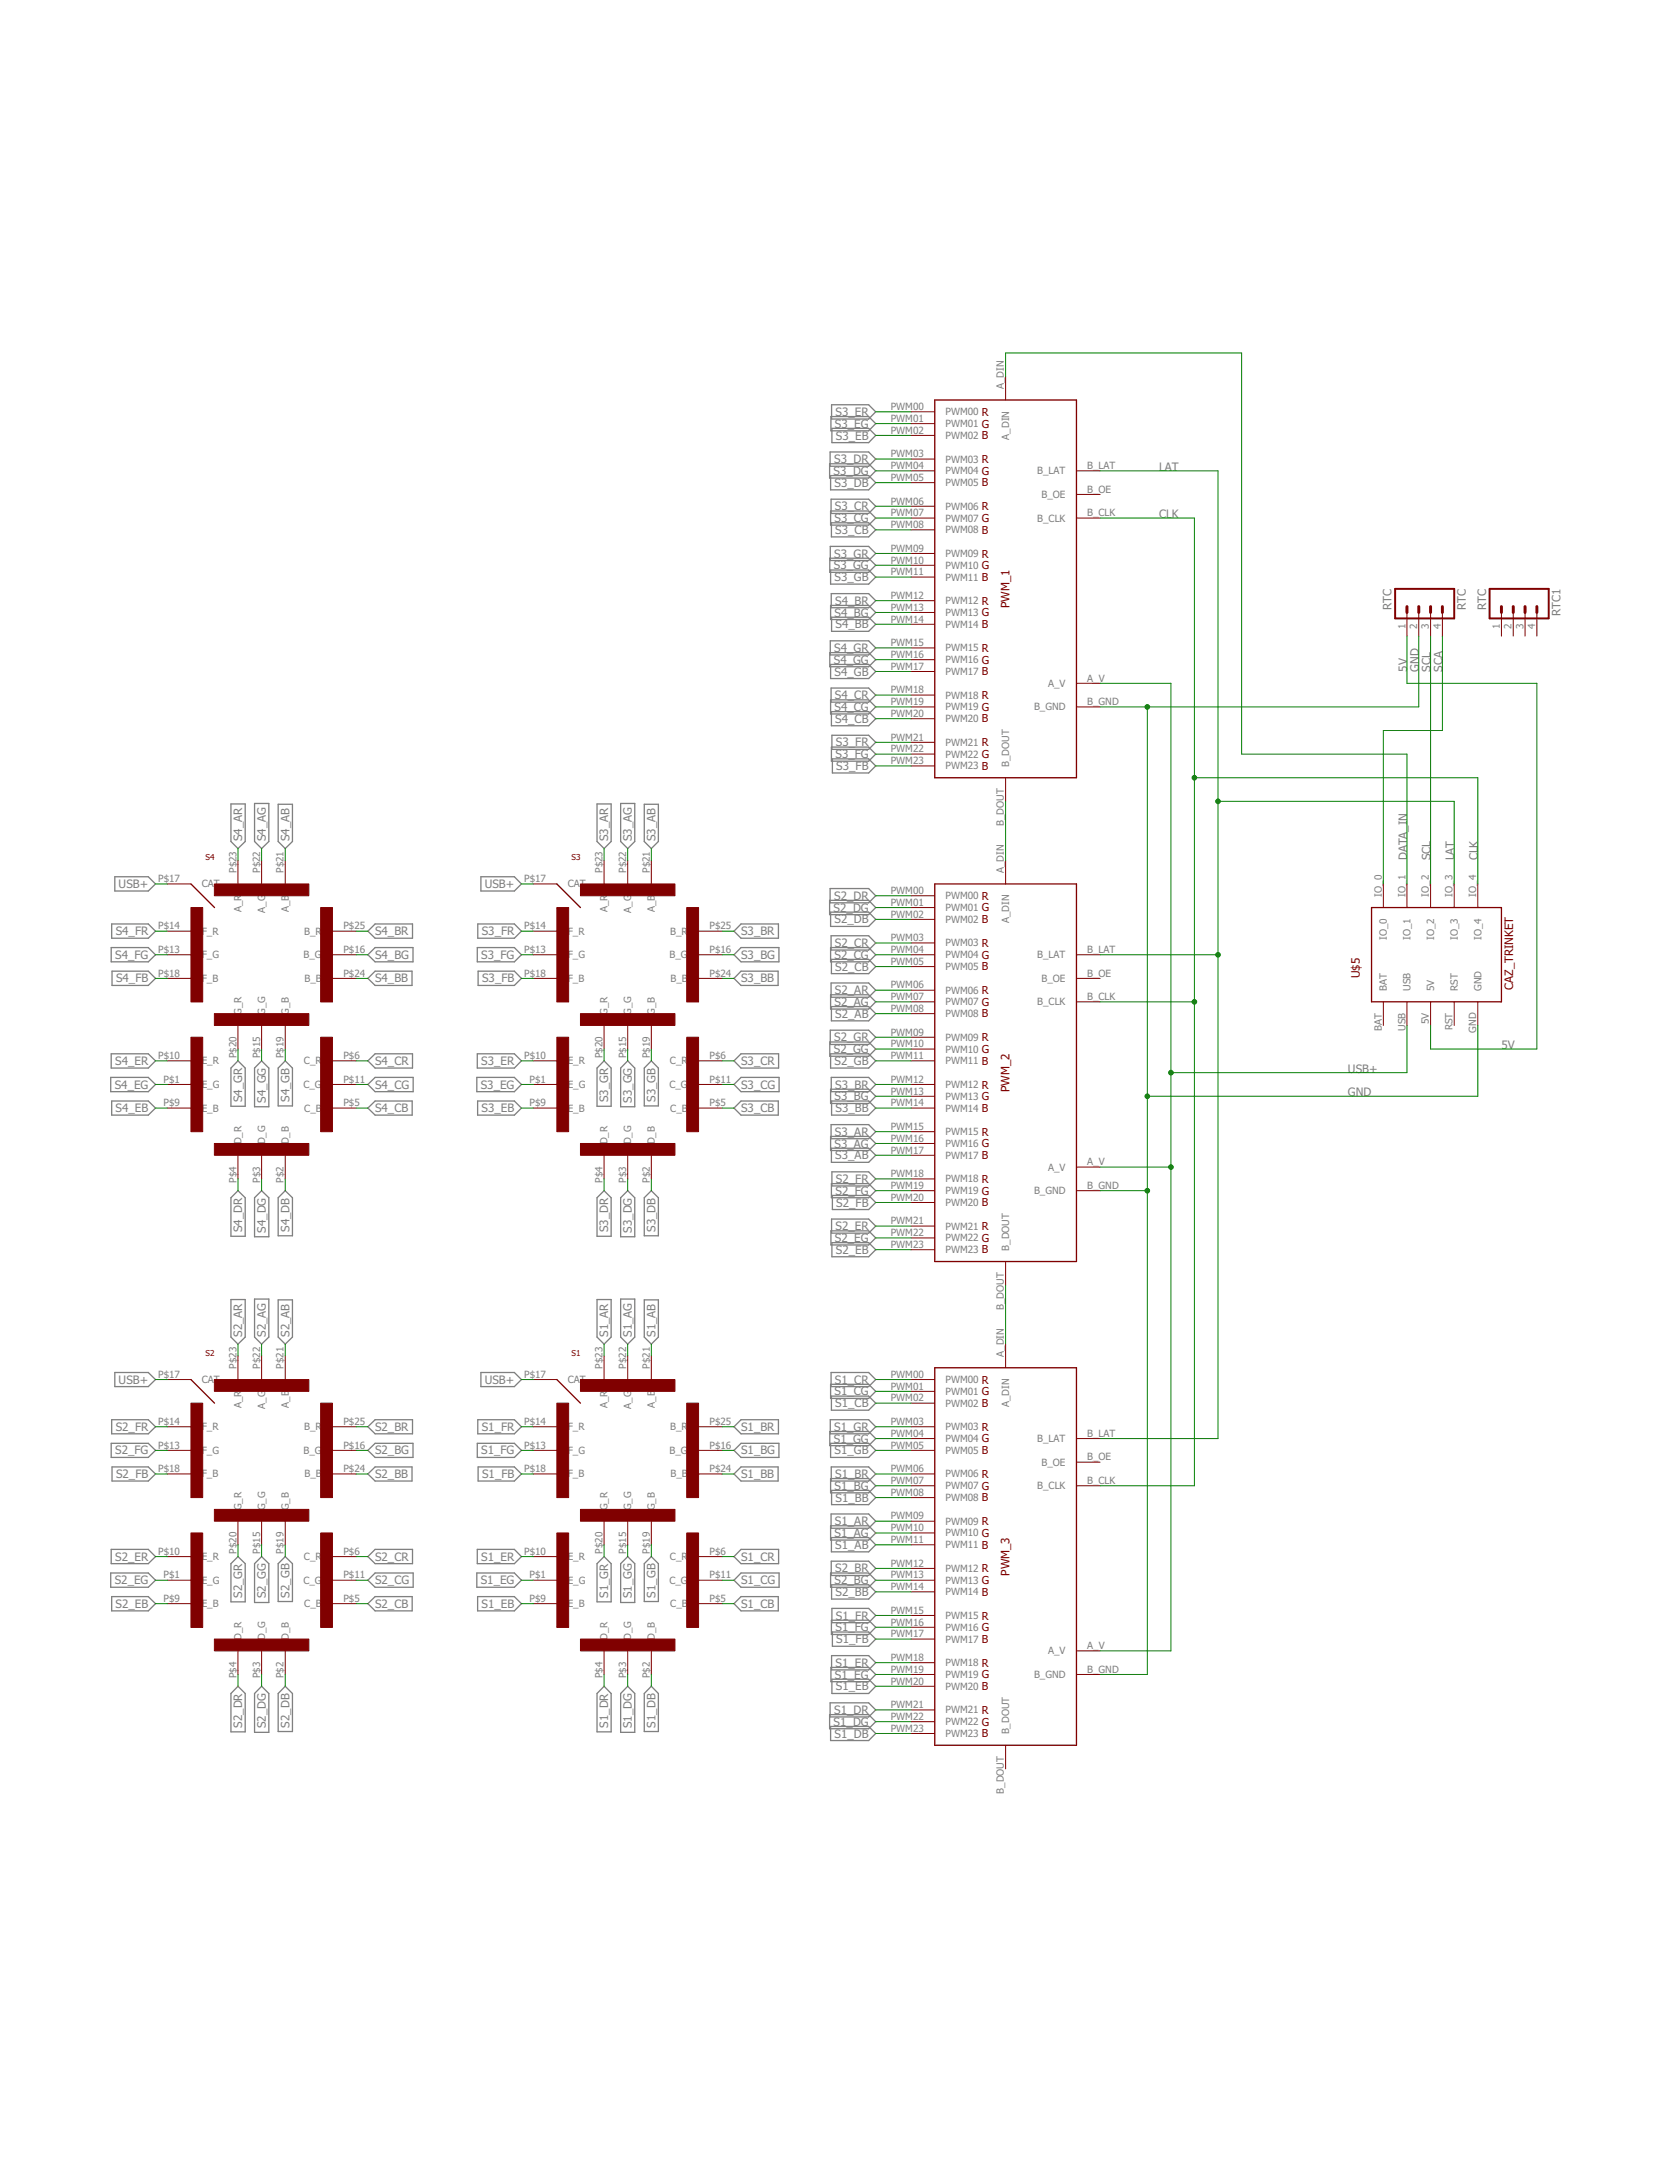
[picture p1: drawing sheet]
<svg xmlns="http://www.w3.org/2000/svg" width="216mm" height="279mm" viewBox="0 0 216 279" stroke-linecap="round" stroke-linejoin="round" font-family="sans-serif">
<g fill="none" stroke="#808080" stroke-width=".17">
<path d="M107.1 59.9h5l.9 .9-.9 .9h-5zM107.1 58.4h5l.9 .9-.9 .9h-5zM107.2 53.8h4.9l.9 .9-.9 .9h-4.9zM107.3 52.3h4.8l.9 .9-.9 .9h-4.8zM107.4 55.3h4.7l.9 .9-.9 .9h-4.7zM107.1 72.1h5l.9 .9-.9 .9h-5zM107.1 70.5h5l.9 1-.9 .9h-5zM107.2 61.4h4.9l.9 .9-.9 .9h-4.9zM107.2 66h4.9l.9 .9-.9 .9h-4.9zM107.2 73.6h4.9l.9 .9-.9 .9h-4.9zM107.2 78.2h4.9l.9 .9-.9 .9h-4.9zM107.3 64.5h4.8l.9 .9-.9 .9h-4.8z"/>
<path d="M107.3 76.6h4.8l.9 1-.9 .9h-4.8zM107.3 67.5h4.8l.9 .9-.9 .9h-4.8zM107.3 79.7h4.8l.9 .9-.9 .9h-4.8zM107.1 84.3h5l.9 .9-.9 .9h-5zM107.1 82.7h5l.9 1-.9 .9h-5zM107.2 85.8h4.9l.9 .9-.9 .9h-4.9zM107.2 90.4h4.9l.9 .9-.9 .9h-4.9zM107.3 88.8h4.8l.9 .9-.9 1h-4.8zM107.3 91.9h4.8l.9 .9-.9 .9h-4.8zM107.3 96.5h4.8l.9 .9-.9 .9h-4.8zM107.4 94.9h4.7l.9 .9-.9 1h-4.7zM107.4 98h4.7l.9 .9-.9 .9h-4.7z"/>
<path d="M14.4 119.3h4.7l1 .9-1 .9h-4.7zM14.8 113.2h4.3l1 .9-1 .9h-4.3zM29.8 103.8h1.8v4.8l-.9 1-.9-1zM32.9 103.7h1.8v4.9l-.9 1-.9-1zM35.9 103.8h1.8v4.8l-.9 1-.9-1zM61.7 119.3h4.7l.9 .9-.9 .9h-4.7zM62.1 113.2h4.3l.9 .9-.9 .9h-4.3zM77 103.8h1.9v4.8l-.9 1-1-1zM80.1 103.7h1.8v4.9l-.9 1-.9-1zM83.1 103.8h1.9v4.8l-.9 1-1-1zM95.6 119.3h4.9v1.8h-4.9l-.9-.9zM107.1 116.2h5l.9 1-.9 .9h-5z"/>
<path d="M107.1 114.7h5l.9 1-.9 .9h-5zM107.2 117.8h4.9l.9 .9-.9 .9h-4.9zM14.3 139.1h4.8l1 .9-1 .9h-4.8zM14.4 122.3h4.7l1 1-1 .9h-4.7zM14.4 136.1h4.7l1 .9-1 .9h-4.7zM14.5 125.4h4.6l1 .9-1 .9h-4.6zM30.7 137l.9 .9v4.9h-1.8v-4.9zM33.8 137l.9 .9v5h-1.8v-5zM36.8 137l.9 .9v4.9h-1.8v-4.9zM47.5 120.2l.9-.9h4.8v1.8h-4.8zM47.5 137l.9-.9h4.8v1.8h-4.8zM47.5 126.3l.9-.9h4.8v1.8h-4.8z"/>
<path d="M48.4 122.3h4.9v1.9h-4.9l-.9-.9zM61.5 139.1h4.9l.9 .9-.9 .9h-4.9zM61.6 122.3h4.8l.9 1-.9 .9h-4.8zM61.6 136.1h4.8l.9 .9-.9 .9h-4.8zM61.7 125.4h4.7l.9 .9-.9 .9h-4.7zM78 137l.9 .9v4.9h-1.9v-4.9zM81 137l.9 .9v5h-1.8v-5zM84.1 137l.9 .9v4.9h-1.9v-4.9zM94.7 137l.9-.9h4.9v1.8h-4.9zM95.6 122.3h4.9v1.9h-4.9l-.9-.9zM95.6 125.4h4.8v1.8h-4.8l-.9-.9zM107.1 134.5h5l.9 .9-.9 1h-5z"/>
<path d="M107.1 133h5l.9 .9-.9 1h-5zM107.2 122.3h4.9l.9 1-.9 .9h-4.9zM107.2 128.4h4.9l.9 .9-.9 1h-4.9zM107.2 136.1h4.9l.9 .9-.9 .9h-4.9zM107.3 120.8h4.8l.9 1-.9 .9h-4.8zM107.3 126.9h4.8l.9 .9-.9 1h-4.8zM107.3 139.1h4.8l.9 .9-.9 .9h-4.8zM107.3 123.9h4.8l.9 .9-.9 .9h-4.8zM107.3 130h4.8l.9 .9-.9 .9h-4.8zM14.4 142.2h4.7l1 .9-1 .9h-4.7zM30.7 153.7l.9 .9v5h-1.8v-5zM33.8 153.7l.9 .9v5.1h-1.8v-5.1z"/>
<path d="M36.8 153.7l.9 .9v5h-1.8v-5zM47.5 140l.9-.9h4.9v1.8h-4.9zM47.5 143.1l.9-.9h4.8v1.8h-4.8zM61.6 142.2h4.8l.9 .9-.9 .9h-4.8zM77 154.6l1-.9 .9 .9v5h-1.9zM80.1 154.6l.9-.9 .9 .9v5.1h-1.8zM83.1 154.6l1-.9 .9 .9v5h-1.9zM94.7 140l.9-.9h4.9v1.8h-4.9zM94.7 143.1l.9-.9h4.8v1.8h-4.8zM107.2 140.6h4.9l.9 .9-.9 1h-4.9zM107.2 146.7h4.9l.9 .9-.9 .9h-4.9zM107.2 158.9h4.9l.9 .9-.9 .9h-4.9z"/>
<path d="M107.3 145.2h4.8l.9 .9-.9 .9h-4.8zM107.3 148.3h4.8l.9 .9-.9 .9h-4.8zM107.3 152.8h4.8l.9 .9-.9 .9h-4.8zM107.3 142.2h4.8l.9 .9-.9 .9h-4.8zM107.3 157.4h4.8l.9 .9-.9 .9h-4.8zM107.4 151.3h4.7l.9 .9-.9 .9h-4.7zM107.4 154.3h4.7l.9 1-.9 .9h-4.7zM14.8 177.2h4.3l1 .9-1 .9h-4.3zM29.8 167.8h1.8v4.8l-.9 .9-.9-.9zM32.9 167.7h1.8v4.9l-.9 .9-.9-.9zM35.9 167.8h1.8v4.8l-.9 .9-.9-.9zM62.1 177.2h4.3l.9 .9-.9 .9h-4.3z"/>
<path d="M77 167.8h1.9v4.8l-.9 .9-1-.9zM80.1 167.7h1.8v4.9l-.9 .9-.9-.9zM83.1 167.8h1.9v4.8l-.9 .9-1-.9zM107.2 178.7h4.9l.9 .9-.9 1h-4.9zM107.3 177.2h4.8l.9 .9-.9 .9h-4.8zM107.4 160.4h4.7l.9 1-.9 .9h-4.7zM14.4 186.4h4.7l1 .9-1 .9h-4.7zM14.4 183.3h4.7l1 .9-1 .9h-4.7zM14.5 189.4h4.6l1 .9-1 .9h-4.6zM47.5 184.2l.9-.9h4.8v1.8h-4.8zM47.5 187.3l.9-.9h4.9v1.8h-4.9zM47.5 190.3l.9-.9h4.8v1.8h-4.8z"/>
<path d="M61.6 186.4h4.8l.9 .9-.9 .9h-4.8zM61.7 183.3h4.7l.9 .9-.9 .9h-4.7zM61.7 189.4h4.7l.9 .9-.9 .9h-4.7zM94.7 184.2l.9-.9h4.9v1.8h-4.9zM94.7 187.3l.9-.9h4.9v1.8h-4.9zM94.7 190.3l.9-.9h4.8v1.8h-4.8zM107.1 184.8h5l.9 .9-.9 .9h-5zM107.1 183.3h5l.9 .9-.9 .9h-5zM107.2 186.4h4.9l.9 .9-.9 .9h-4.9zM107.2 190.9h4.9l.9 .9-.9 .9h-4.9zM107.2 197h4.9l.9 .9-.9 .9h-4.9zM107.3 195.5h4.8l.9 .9-.9 .9h-4.8z"/>
<path d="M107.3 189.4h4.8l.9 .9-.9 .9h-4.8zM107.3 180.3h4.8l.9 .9-.9 .9h-4.8zM107.3 198.5h4.8l.9 1-.9 .9h-4.8zM107.3 192.4h4.8l.9 1-.9 .9h-4.8zM14.3 203.1h4.8l1 .9-1 .9h-4.8zM14.4 200h4.7l1 1-1 .9h-4.7zM14.4 206.1h4.7l1 1-1 .9h-4.7zM29.8 201.9l.9-.9 .9 .9v4.9h-1.8zM30.7 217.7l.9 1v4.9h-1.8v-4.9zM32.9 201.9l.9-.9 .9 .9v5h-1.8zM33.8 217.7l.9 1v5h-1.8v-5zM35.9 201.9l.9-.9 .9 .9v4.9h-1.8z"/>
<path d="M36.8 217.7l.9 1v4.9h-1.8v-4.9zM47.5 204l.9-.9h4.9v1.8h-4.9zM47.5 207.1l.9-1h4.8v1.9h-4.8zM48.4 200h4.8v1.9h-4.8l-.9-.9zM61.5 203.1h4.9l.9 .9-.9 .9h-4.9zM61.6 200h4.8l.9 1-.9 .9h-4.8zM61.6 206.1h4.8l.9 1-.9 .9h-4.8zM78 201l.9 .9v4.9h-1.9v-4.9zM78 217.7l.9 1v4.9h-1.9v-4.9zM81 201l.9 .9v5h-1.8v-5zM81 217.7l.9 1v5h-1.8v-5zM83.1 201.9l1-.9 .9 .9v4.9h-1.9z"/>
<path d="M84.1 217.7l.9 1v4.9h-1.9v-4.9zM94.7 207.1l.9-1h4.8v1.9h-4.8zM95.6 200h4.9v1.9h-4.9l-.9-.9zM95.6 203.1h4.9v1.8h-4.9l-.9-.9zM107.1 219.9h5l.9 .9-.9 .9h-5zM107.2 203.1h4.9l.9 .9-.9 .9h-4.9zM107.2 215.3h4.9l.9 .9-.9 .9h-4.9zM107.3 201.6h4.8l.9 .9-.9 .9h-4.8zM107.3 209.2h4.8l.9 .9-.9 .9h-4.8zM107.3 204.6h4.8l.9 .9-.9 1h-4.8zM107.3 213.8h4.8l.9 .9-.9 .9h-4.8zM107.4 207.7h4.7l.9 .9-.9 .9h-4.7z"/>
<path d="M107.4 216.8h4.7l.9 .9-.9 1h-4.7zM107.4 210.7h4.7l.9 .9-.9 1h-4.7zM107.1 221.4h5l.9 .9-.9 .9h-5zM107.2 222.9h4.9l.9 .9-.9 .9h-4.9z"/>
</g>
<g fill="none" stroke="#800000" stroke-width=".13">
<path d="M117.6 54.7h3M117.6 56.2h3M117.6 59.3h3M117.6 53.2h3M129.8 48.6v3M117.6 60.8h3M117.6 62.3h3M117.6 65.4h3M117.6 66.9h3M117.6 68.4h3M117.6 71.5h3M117.6 73h3"/>
<path d="M117.6 74.5h3M117.6 77.6h3M117.6 79.1h3M138.9 60.8h3.1M138.9 66.9h3.1M138.9 63.8h3.1M181.6 79.1v3M183.1 79.1v3M184.6 79.1v3M186.1 79.1v3M193.8 79.1v3M195.3 79.1v3"/>
<path d="M196.8 79.1v3M198.3 79.1v3M117.6 80.6h3M117.6 83.7h3M117.6 85.2h3M117.6 86.7h3M117.6 89.7h3M117.6 91.3h3M117.6 92.8h3M117.6 95.8h3M117.6 97.4h3M117.6 98.9h3"/>
<path d="M138.9 91.3h3.1M138.9 88.2h3.1M21.6 114.1h3M30.7 111.1v3M33.8 111.1v3M36.8 111.1v3M68.8 114.1h3.1M78 111.1v3M81 111.1v3M84.1 111.1v3M117.6 117.2h3M117.6 118.7h3"/>
<path d="M117.6 115.7h3M129.8 100.4v3.1M129.8 111.1v3M178.5 114.1v3.1M181.6 114.1v3.1M184.6 114.1v3.1M187.7 114.1v3.1M190.7 114.1v3.1M21.6 123.3h3M21.6 137h3M21.6 126.3h3M21.6 120.2h3"/>
<path d="M30.7 132.4v3M33.8 132.4v3M36.8 132.4v3M42.9 123.3h3.1M42.9 137h3.1M42.9 126.3h3.1M42.9 120.2h3.1M68.8 123.3h3.1M68.8 137h3.1M68.8 126.3h3.1M68.8 120.2h3.1M78 132.4v3"/>
<path d="M81 132.4v3M84.1 132.4v3M90.1 123.3h3.1M90.1 137h3.1M90.1 126.3h3.1M90.1 120.2h3.1M117.6 121.8h3M117.6 123.3h3M117.6 124.8h3M117.6 127.8h3M117.6 129.3h3M117.6 130.9h3"/>
<path d="M117.6 133.9h3M117.6 135.4h3M117.6 137h3M138.9 123.3h3.1M138.9 129.3h3.1M138.9 126.3h3.1M178.5 129.3v3.1M181.6 129.3v3.1M184.6 129.3v3.1M187.7 129.3v3.1M190.7 129.3v3.1M21.6 140h3"/>
<path d="M21.6 143.1h3M30.7 149.2v3M33.8 149.2v3M36.8 149.2v3M42.9 140h3.1M42.9 143.1h3.1M68.8 140h3.1M68.8 143.1h3.1M78 149.2v3M81 149.2v3M84.1 149.2v3M90.1 140h3.1"/>
<path d="M90.1 143.1h3.1M117.6 140h3M117.6 141.5h3M117.6 143.1h3M117.6 146.1h3M117.6 147.6h3M117.6 149.2h3M117.6 152.2h3M117.6 153.7h3M117.6 155.3h3M117.6 158.3h3M117.6 159.8h3"/>
<path d="M138.9 153.7h3.1M138.9 150.7h3.1M21.6 178.1h3M30.7 175.1v3M33.8 175.1v3M36.8 175.1v3M68.8 178.1h3.1M78 175.1v3M81 175.1v3M84.1 175.1v3M117.6 179.6h3M117.6 178.1h3"/>
<path d="M117.6 161.4h3M129.8 162.9v3M129.8 173.5v3.1M21.6 184.2h3M21.6 187.3h3M21.6 190.3h3M30.7 196.4v3.1M33.8 196.4v3.1M36.8 196.4v3.1M42.9 184.2h3.1M42.9 187.3h3.1M42.9 190.3h3.1"/>
<path d="M68.8 184.2h3.1M68.8 187.3h3.1M68.8 190.3h3.1M78 196.4v3.1M81 196.4v3.1M84.1 196.4v3.1M90.1 184.2h3.1M90.1 187.3h3.1M90.1 190.3h3.1M117.6 181.2h3M117.6 184.2h3M117.6 185.7h3"/>
<path d="M117.6 187.3h3M117.6 190.3h3M117.6 191.8h3M117.6 193.4h3M117.6 196.4h3M117.6 197.9h3M117.6 199.5h3M138.9 185.7h3.1M138.9 191.8h3.1M138.9 188.8h3.1M21.6 204h3M21.6 207.1h3"/>
<path d="M21.6 201h3M30.7 213.1v3.1M33.8 213.1v3.1M36.8 213.1v3.1M42.9 204h3.1M42.9 207.1h3.1M42.9 201h3.1M68.8 204h3.1M68.8 207.1h3.1M68.8 201h3.1M78 213.1v3.1M81 213.1v3.1"/>
<path d="M84.1 213.1v3.1M90.1 204h3.1M90.1 207.1h3.1M90.1 201h3.1M117.6 202.5h3M117.6 204h3M117.6 205.5h3M117.6 208.6h3M117.6 210.1h3M117.6 211.6h3M117.6 214.7h3M117.6 216.2h3"/>
<path d="M117.6 217.7h3M138.9 216.2h3.1M138.9 213.1h3.1M117.6 220.8h3M117.6 222.3h3M117.6 223.8h3M129.8 225.3v3.1"/>
</g>
<path d="M120.6 51.6h18.3v48.8h-18.3zM24.6 114.1l3.1 3.1M71.9 114.1l3 3.1M120.6 114.1h18.3v48.8h-18.3zM177 117.2h16.8v12.1h-16.8zM24.6 178.1l3.1 3.1M71.9 178.1l3 3.1M120.6 176.6h18.3v48.7h-18.3z" fill="none" stroke="#800000" stroke-width=".17"/>
<path d="M180 76h7.7v3.8h-7.7zM192.2 76h7.7v3.8h-7.7z" fill="none" stroke="#800000" stroke-width=".25"/>
<path d="M181.6 78.3v.8M183.1 78.3v.8M184.6 78.3v.8M186.1 78.3v.8M193.8 78.3v.8M195.3 78.3v.8M196.8 78.3v.8M198.3 78.3v.8" fill="none" stroke="#800000" stroke-width=".38"/>
<g fill="#800000" stroke="#800000" stroke-width=".13">
<path d="M88.6 197.9h1.5v12.2h-1.5z"/>
<path d="M74.9 194.9h12.2v1.5h-12.2z"/>
<path d="M88.6 181.2h1.5v12.2h-1.5z"/>
<path d="M74.9 178.1h12.2v1.5h-12.2z"/>
<path d="M71.9 181.2h1.5v12.2h-1.5z"/>
<path d="M71.9 197.9h1.5v12.2h-1.5z"/>
<path d="M74.9 211.6h12.2v1.5h-12.2z"/>
<path d="M41.4 197.9h1.5v12.2h-1.5z"/>
<path d="M27.7 194.9h12.2v1.5h-12.2z"/>
<path d="M41.4 181.2h1.5v12.2h-1.5z"/>
<path d="M27.7 178.1h12.2v1.5h-12.2z"/>
<path d="M24.6 181.2h1.6v12.2h-1.6z"/>
<path d="M24.6 197.9h1.6v12.2h-1.6z"/>
<path d="M27.7 211.6h12.2v1.5h-12.2z"/>
<path d="M88.6 133.9h1.5v12.2h-1.5z"/>
<path d="M74.9 130.9h12.2v1.5h-12.2z"/>
<path d="M88.6 117.2h1.5v12.2h-1.5z"/>
<path d="M74.9 114.1h12.2v1.6h-12.2z"/>
<path d="M71.9 117.2h1.5v12.2h-1.5z"/>
<path d="M71.9 133.9h1.5v12.2h-1.5z"/>
<path d="M74.9 147.6h12.2v1.6h-12.2z"/>
<path d="M41.4 133.9h1.5v12.2h-1.5z"/>
<path d="M27.7 130.9h12.2v1.5h-12.2z"/>
<path d="M41.4 117.2h1.5v12.2h-1.5z"/>
<path d="M27.7 114.1h12.2v1.6h-12.2z"/>
<path d="M24.6 117.2h1.6v12.2h-1.6z"/>
<path d="M24.6 133.9h1.6v12.2h-1.6z"/>
<path d="M27.7 147.6h12.2v1.6h-12.2z"/>
</g>
<g fill="none" stroke="#008000" stroke-width=".13">
<path d="M113 53.2h4.6M113 54.7h4.6M113 56.2h4.6M113 59.3h4.6M129.8 48.6v-3h30.4v51.8h21.4v16.7M113 66.9h4.6M113 60.8h4.6M113 79.1h4.6M113 77.6h4.6M113 62.3h4.6M113 68.4h4.6M113 65.4h4.6"/>
<path d="M113 71.5h4.6M113 73h4.6M113 74.5h4.6M142 66.9h12.1v124.9h-12.1M142 60.8h15.2v124.9h-15.2M113 91.3h4.6M113 97.4h4.6M113 92.8h4.6M113 89.7h4.6M113 80.6h4.6M113 83.7h4.6M113 85.2h4.6"/>
<path d="M113 86.7h4.6M113 95.8h4.6M113 98.9h4.6M142 88.2h9.1v124.9h-9.1M148.1 91.3v124.9h-6.1M181.6 82.1v6.1h16.7v47.2h-13.7v-3M183.1 82.1v9.2h-41.1M184.6 82.1v32M186.1 82.1v12.2h-7.6v19.8M20.1 114.1h1.5M30.7 109.6v1.5M33.8 109.6v1.5"/>
<path d="M36.8 109.6v1.5M67.3 114.1h1.5M78 109.6v1.5M81 109.6v1.5M84.1 109.6v1.5M113 118.7h4.6M113 117.2h4.6M113 115.7h4.6M129.8 103.5v7.6M154.1 100.4h36.6v13.7M157.2 103.5h30.5v10.6M20.1 123.3h1.5"/>
<path d="M20.1 137h1.5M20.1 120.2h1.5M20.1 126.3h1.5M30.7 135.4v1.6M33.8 135.4v1.6M36.8 135.4v1.6M46 123.3h1.5M46 137h1.5M46 120.2h1.5M46 126.3h1.5M67.3 123.3h1.5M67.3 137h1.5"/>
<path d="M67.3 120.2h1.5M67.3 126.3h1.5M78 135.4v1.6M81 135.4v1.6M84.1 135.4v1.6M93.2 123.3h1.5M93.2 137h1.5M93.2 120.2h1.5M93.2 126.3h1.5M113 129.3h4.6M113 123.3h4.6M113 135.4h4.6"/>
<path d="M113 127.8h4.6M113 130.9h4.6M113 121.8h4.6M113 124.8h4.6M113 133.9h4.6M113 137h4.6M142 129.3h12.1M142 123.3h15.2M181.6 132.4v6.1h-30.5M190.7 132.4v9.1h-42.6M20.1 140h1.5M20.1 143.1h1.5"/>
<path d="M30.7 152.2v1.5M33.8 152.2v1.5M36.8 152.2v1.5M46 140h1.5M46 143.1h1.5M67.3 140h1.5M67.3 143.1h1.5M78 152.2v1.5M81 152.2v1.5M84.1 152.2v1.5M93.2 140h1.5M93.2 143.1h1.5"/>
<path d="M113 141.5h4.6M113 153.7h4.6M113 159.8h4.6M113 158.3h4.6M113 155.3h4.6M113 152.2h4.6M113 140h4.6M113 143.1h4.6M113 149.2h4.6M113 147.6h4.6M113 146.1h4.6M142 153.7h6.1"/>
<path d="M142 150.7h9.1M20.1 178.1h1.5M30.7 173.5v1.6M33.8 173.5v1.6M36.8 173.5v1.6M67.3 178.1h1.5M78 173.5v1.6M81 173.5v1.6M84.1 173.5v1.6M113 178.1h4.6M113 179.6h4.6M113 161.4h4.6"/>
<path d="M129.8 165.9v7.6M20.1 184.2h1.5M20.1 187.3h1.5M20.1 190.3h1.5M30.7 199.5v1.5M33.8 199.5v1.5M36.8 199.5v1.5M46 184.2h1.5M46 187.3h1.5M46 190.3h1.5M67.3 184.2h1.5M67.3 187.3h1.5"/>
<path d="M67.3 190.3h1.5M78 199.5v1.5M81 199.5v1.5M84.1 199.5v1.5M93.2 184.2h1.5M93.2 187.3h1.5M93.2 190.3h1.5M113 191.8h4.6M113 185.7h4.6M113 184.2h4.6M113 187.3h4.6M113 190.3h4.6"/>
<path d="M113 193.4h4.6M113 199.5h4.6M113 196.4h4.6M113 197.9h4.6M113 181.2h4.6M20.1 207.1h1.5M20.1 204h1.5M20.1 201h1.5M30.7 216.2v1.5M33.8 216.2v1.5M36.8 216.2v1.5M46 207.1h1.5"/>
<path d="M46 204h1.5M46 201h1.5M67.3 207.1h1.5M67.3 204h1.5M67.3 201h1.5M78 216.2v1.5M81 216.2v1.5M84.1 216.2v1.5M93.2 207.1h1.5M93.2 204h1.5M93.2 201h1.5M113 216.2h4.6"/>
<path d="M113 204h4.6M113 208.6h4.6M113 210.1h4.6M113 211.6h4.6M113 214.7h4.6M113 217.7h4.6M113 202.5h4.6M113 205.5h4.6M113 220.8h4.6M113 222.3h4.6M113 223.8h4.6"/>
</g>
<g fill="#008000" stroke="#008000" stroke-width=".13">
<circle cx="148.1" cy="141.5" r=".3"/>
<circle cx="148.1" cy="91.3" r=".3"/>
<circle cx="148.1" cy="153.7" r=".3"/>
<circle cx="154.1" cy="129.3" r=".3"/>
<circle cx="154.1" cy="100.4" r=".3"/>
<circle cx="157.2" cy="123.3" r=".3"/>
<circle cx="157.2" cy="103.5" r=".3"/>
<circle cx="151.1" cy="150.7" r=".3"/>
<circle cx="151.1" cy="138.5" r=".3"/>
</g>
<g font-size="1.5" fill="#808080">
<text x="107.8" y="53.7">S3_ER</text>
<text x="107.6" y="59.8">S3_DR</text>
<text x="107.8" y="55.2">S3_EG</text>
<text x="107.9" y="56.8">S3_EB</text>
<text x="107.6" y="61.3">S3_DG</text>
<text x="107.7" y="62.8">S3_DB</text>
<text x="107.8" y="65.9">S3_CR</text>
<text x="149.6" y="60.8">LAT</text>
<text x="107.7" y="72">S3_GR</text>
<text x="107.7" y="67.4">S3_CG</text>
<text x="107.8" y="68.9">S3_CB</text>
<text x="149.6" y="66.9">CLK</text>
<text x="107.6" y="73.5">S3_GG</text>
<text x="107.7" y="75">S3_GB</text>
<text x="107.7" y="79.6">S4_BG</text>
<text x="107.8" y="78.1">S4_BR</text>
<text x="107.8" y="81.1">S4_BB</text>
<text x="179.6" y="78.7" transform="rotate(-90 179.6 78.7)">RTC</text>
<text x="189.2" y="78.7" transform="rotate(-90 189.2 78.7)">RTC</text>
<text x="191.8" y="78.7" transform="rotate(-90 191.8 78.7)">RTC</text>
<text x="201.4" y="79.6" transform="rotate(-90 201.4 79.6)">RTC1</text>
<text x="107.6" y="85.7">S4_GG</text>
<text x="107.7" y="84.2">S4_GR</text>
<text x="107.7" y="87.2">S4_GB</text>
<text x="181.6" y="86.7" transform="rotate(-90 181.6 86.7)">5V</text>
<text x="183.1" y="86.7" transform="rotate(-90 183.1 86.7)">GND</text>
<text x="184.6" y="86.7" transform="rotate(-90 184.6 86.7)">SCL</text>
<text x="186.1" y="86.7" transform="rotate(-90 186.1 86.7)">SCA</text>
<text x="107.7" y="91.8">S4_CG</text>
<text x="107.8" y="90.3">S4_CR</text>
<text x="107.8" y="93.3">S4_CB</text>
<text x="107.8" y="97.9">S3_FG</text>
<text x="107.9" y="96.4">S3_FR</text>
<text x="107.9" y="99.4">S3_FB</text>
<text x="31.3" y="108.6" transform="rotate(-90 31.3 108.6)">S4_AR</text>
<text x="34.3" y="108.6" transform="rotate(-90 34.3 108.6)">S4_AG</text>
<text x="37.4" y="108.6" transform="rotate(-90 37.4 108.6)">S4_AB</text>
<text x="78.5" y="108.6" transform="rotate(-90 78.5 108.6)">S3_AR</text>
<text x="81.5" y="108.6" transform="rotate(-90 81.5 108.6)">S3_AG</text>
<text x="84.6" y="108.6" transform="rotate(-90 84.6 108.6)">S3_AB</text>
<text x="181.6" y="111.1" transform="rotate(-90 181.6 111.1)">DATA_IN</text>
<text x="184.6" y="111.1" transform="rotate(-90 184.6 111.1)">SCL</text>
<text x="187.7" y="111.1" transform="rotate(-90 187.7 111.1)">LAT</text>
<text x="190.7" y="111.1" transform="rotate(-90 190.7 111.1)">CLK</text>
<text x="15.3" y="114.6">USB+</text>
<text x="62.5" y="114.6">USB+</text>
<text x="107.6" y="117.7">S2_DG</text>
<text x="107.6" y="116.2">S2_DR</text>
<text x="107.7" y="119.2">S2_DB</text>
<text x="14.9" y="123.8">S4_FG</text>
<text x="14.9" y="120.7">S4_FR</text>
<text x="48.4" y="123.8">S4_BG</text>
<text x="48.4" y="120.8">S4_BR</text>
<text x="62.1" y="123.8">S3_FG</text>
<text x="62.2" y="120.7">S3_FR</text>
<text x="95.6" y="123.8">S3_BG</text>
<text x="95.6" y="120.8">S3_BR</text>
<text x="107.7" y="123.8">S2_CG</text>
<text x="107.8" y="122.3">S2_CR</text>
<text x="107.8" y="125.3">S2_CB</text>
<text x="15" y="126.8">S4_FB</text>
<text x="48.4" y="126.8">S4_BB</text>
<text x="62.2" y="126.8">S3_FB</text>
<text x="95.6" y="126.8">S3_BB</text>
<text x="107.7" y="129.9">S2_AG</text>
<text x="107.8" y="128.4">S2_AR</text>
<text x="107.8" y="131.4">S2_AB</text>
<text x="14.9" y="137.5">S4_ER</text>
<text x="48.4" y="137.5">S4_CR</text>
<text x="62.1" y="137.5">S3_ER</text>
<text x="95.6" y="137.5">S3_CR</text>
<text x="107.6" y="136">S2_GG</text>
<text x="107.7" y="134.5">S2_GR</text>
<text x="107.7" y="137.5">S2_GB</text>
<text x="193.8" y="135.5">5V</text>
<text x="14.8" y="140.5">S4_EG</text>
<text x="14.9" y="143.6">S4_EB</text>
<text x="31.2" y="142.3" transform="rotate(-90 31.2 142.3)">S4_GR</text>
<text x="34.3" y="142.4" transform="rotate(-90 34.3 142.4)">S4_GG</text>
<text x="37.3" y="142.3" transform="rotate(-90 37.3 142.3)">S4_GB</text>
<text x="48.4" y="143.6">S4_CB</text>
<text x="48.4" y="140.6">S4_CG</text>
<text x="62" y="140.5">S3_EG</text>
<text x="62.1" y="143.6">S3_EB</text>
<text x="78.5" y="142.3" transform="rotate(-90 78.5 142.3)">S3_GR</text>
<text x="81.5" y="142.4" transform="rotate(-90 81.5 142.4)">S3_GG</text>
<text x="84.6" y="142.3" transform="rotate(-90 84.6 142.3)">S3_GB</text>
<text x="95.6" y="143.6">S3_CB</text>
<text x="95.6" y="140.6">S3_CG</text>
<text x="107.7" y="142.1">S3_BG</text>
<text x="107.8" y="140.5">S3_BR</text>
<text x="107.8" y="143.6">S3_BB</text>
<text x="174" y="141.5">GND</text>
<text x="174" y="138.5">USB+</text>
<text x="107.7" y="148.2">S3_AG</text>
<text x="107.8" y="146.6">S3_AR</text>
<text x="107.8" y="149.7">S3_AB</text>
<text x="107.8" y="154.3">S2_FG</text>
<text x="107.9" y="152.7">S2_FR</text>
<text x="107.9" y="155.8">S2_FB</text>
<text x="31.2" y="159.1" transform="rotate(-90 31.2 159.1)">S4_DR</text>
<text x="34.3" y="159.2" transform="rotate(-90 34.3 159.2)">S4_DG</text>
<text x="37.3" y="159.1" transform="rotate(-90 37.3 159.1)">S4_DB</text>
<text x="78.5" y="159.1" transform="rotate(-90 78.5 159.1)">S3_DR</text>
<text x="81.5" y="159.2" transform="rotate(-90 81.5 159.2)">S3_DG</text>
<text x="84.6" y="159.1" transform="rotate(-90 84.6 159.1)">S3_DB</text>
<text x="107.8" y="160.4">S2_EG</text>
<text x="107.8" y="158.8">S2_ER</text>
<text x="107.9" y="161.9">S2_EB</text>
<text x="31.3" y="172.6" transform="rotate(-90 31.3 172.6)">S2_AR</text>
<text x="34.3" y="172.6" transform="rotate(-90 34.3 172.6)">S2_AG</text>
<text x="37.4" y="172.6" transform="rotate(-90 37.4 172.6)">S2_AB</text>
<text x="78.5" y="172.6" transform="rotate(-90 78.5 172.6)">S1_AR</text>
<text x="81.5" y="172.6" transform="rotate(-90 81.5 172.6)">S1_AG</text>
<text x="84.6" y="172.6" transform="rotate(-90 84.6 172.6)">S1_AB</text>
<text x="15.3" y="178.6">USB+</text>
<text x="62.5" y="178.6">USB+</text>
<text x="107.8" y="178.6">S1_CR</text>
<text x="14.9" y="184.7">S2_FR</text>
<text x="48.4" y="184.7">S2_BR</text>
<text x="62.2" y="184.7">S1_FR</text>
<text x="95.6" y="184.7">S1_BR</text>
<text x="107.7" y="184.7">S1_GR</text>
<text x="107.7" y="180.2">S1_CG</text>
<text x="107.8" y="181.7">S1_CB</text>
<text x="14.9" y="187.8">S2_FG</text>
<text x="15" y="190.8">S2_FB</text>
<text x="48.4" y="187.8">S2_BG</text>
<text x="48.4" y="190.8">S2_BB</text>
<text x="62.1" y="187.8">S1_FG</text>
<text x="62.2" y="190.8">S1_FB</text>
<text x="95.6" y="187.8">S1_BG</text>
<text x="95.6" y="190.8">S1_BB</text>
<text x="107.6" y="186.3">S1_GG</text>
<text x="107.7" y="187.8">S1_GB</text>
<text x="107.8" y="190.8">S1_BR</text>
<text x="107.7" y="192.4">S1_BG</text>
<text x="107.8" y="196.9">S1_AR</text>
<text x="107.8" y="193.9">S1_BB</text>
<text x="14.9" y="201.5">S2_ER</text>
<text x="48.4" y="201.5">S2_CR</text>
<text x="62.1" y="201.5">S1_ER</text>
<text x="95.6" y="201.5">S1_CR</text>
<text x="107.7" y="198.4">S1_AG</text>
<text x="107.8" y="203">S2_BR</text>
<text x="107.8" y="200">S1_AB</text>
<text x="14.8" y="204.5">S2_EG</text>
<text x="14.9" y="207.6">S2_EB</text>
<text x="31.2" y="206.3" transform="rotate(-90 31.2 206.3)">S2_GR</text>
<text x="34.3" y="206.4" transform="rotate(-90 34.3 206.4)">S2_GG</text>
<text x="37.3" y="206.3" transform="rotate(-90 37.3 206.3)">S2_GB</text>
<text x="48.4" y="204.5">S2_CG</text>
<text x="48.4" y="207.6">S2_CB</text>
<text x="62" y="204.5">S1_EG</text>
<text x="62.1" y="207.6">S1_EB</text>
<text x="78.5" y="206.3" transform="rotate(-90 78.5 206.3)">S1_GR</text>
<text x="81.5" y="206.4" transform="rotate(-90 81.5 206.4)">S1_GG</text>
<text x="84.6" y="206.3" transform="rotate(-90 84.6 206.3)">S1_GB</text>
<text x="95.6" y="207.6">S1_CB</text>
<text x="95.6" y="204.5">S1_CG</text>
<text x="107.7" y="204.5">S2_BG</text>
<text x="107.8" y="206.1">S2_BB</text>
<text x="107.9" y="209.1">S1_FR</text>
<text x="107.8" y="210.6">S1_FG</text>
<text x="107.8" y="215.2">S1_ER</text>
<text x="107.9" y="212.2">S1_FB</text>
<text x="107.6" y="221.3">S1_DR</text>
<text x="107.8" y="216.7">S1_EG</text>
<text x="107.9" y="218.3">S1_EB</text>
<text x="31.2" y="223.1" transform="rotate(-90 31.2 223.1)">S2_DR</text>
<text x="34.3" y="223.2" transform="rotate(-90 34.3 223.2)">S2_DG</text>
<text x="37.3" y="223" transform="rotate(-90 37.3 223)">S2_DB</text>
<text x="78.5" y="223.1" transform="rotate(-90 78.5 223.1)">S1_DR</text>
<text x="81.5" y="223.2" transform="rotate(-90 81.5 223.2)">S1_DG</text>
<text x="84.6" y="223" transform="rotate(-90 84.6 223)">S1_DB</text>
<text x="107.6" y="222.8">S1_DG</text>
<text x="107.7" y="224.3">S1_DB</text>
</g>
<g font-size="1.5" fill="#800000">
<text x="130.3" y="78.5" transform="rotate(-90 130.3 78.5)">PWM_1</text>
<text x="175.5" y="126.3" transform="rotate(-90 175.5 126.3)">U$5</text>
<text x="195.3" y="127.8" transform="rotate(-90 195.3 127.8)">CAZ_TRINKET</text>
<text x="130.3" y="141" transform="rotate(-90 130.3 141)">PWM_2</text>
<text x="130.3" y="203.5" transform="rotate(-90 130.3 203.5)">PWM_3</text>
</g>
<g font-size="1.3" fill="#808080">
<text x="114.9" y="53">PWM00</text>
<text x="122" y="53.6">PWM00 R</text>
<text x="129.6" y="50.3" transform="rotate(-90 129.6 50.3)">A_DIN</text>
<text x="114.9" y="54.5">PWM01</text>
<text x="114.9" y="56">PWM02</text>
<text x="114.9" y="59.1">PWM03</text>
<text x="122" y="55.2">PWM01 G</text>
<text x="122" y="56.7">PWM02 B</text>
<text x="122" y="59.7">PWM03 R</text>
<text x="130.2" y="56.8" transform="rotate(-90 130.2 56.8)">A_DIN</text>
<text x="114.9" y="60.6">PWM04</text>
<text x="114.9" y="62.1">PWM05</text>
<text x="114.9" y="65.2">PWM06</text>
<text x="122" y="61.3">PWM04 G</text>
<text x="122" y="62.8">PWM05 B</text>
<text x="122" y="65.8">PWM06 R</text>
<text x="133.9" y="61.3">B_LAT</text>
<text x="134.4" y="64.3">B_OE</text>
<text x="140.3" y="63.6">B_OE</text>
<text x="140.3" y="60.6">B_LAT</text>
<text x="114.9" y="66.7">PWM07</text>
<text x="114.9" y="68.2">PWM08</text>
<text x="114.9" y="71.3">PWM09</text>
<text x="122" y="67.3">PWM07 G</text>
<text x="122" y="68.9">PWM08 B</text>
<text x="122" y="71.9">PWM09 R</text>
<text x="133.9" y="67.3">B_CLK</text>
<text x="140.3" y="66.7">B_CLK</text>
<text x="114.9" y="72.8">PWM10</text>
<text x="114.9" y="74.3">PWM11</text>
<text x="114.9" y="77.3">PWM12</text>
<text x="122" y="73.4">PWM10 G</text>
<text x="122" y="75">PWM11 B</text>
<text x="114.9" y="78.9">PWM13</text>
<text x="114.9" y="80.4">PWM14</text>
<text x="114.9" y="83.4">PWM15</text>
<text x="122" y="78">PWM12 R</text>
<text x="122" y="79.5">PWM13 G</text>
<text x="122" y="81.1">PWM14 B</text>
<text x="181.4" y="81.2" transform="rotate(-90 181.4 81.2)">1</text>
<text x="182.9" y="81.2" transform="rotate(-90 182.9 81.2)">2</text>
<text x="184.4" y="81.2" transform="rotate(-90 184.4 81.2)">3</text>
<text x="185.9" y="81.2" transform="rotate(-90 185.9 81.2)">4</text>
<text x="193.5" y="81.2" transform="rotate(-90 193.5 81.2)">1</text>
<text x="195.1" y="81.2" transform="rotate(-90 195.1 81.2)">2</text>
<text x="196.6" y="81.2" transform="rotate(-90 196.6 81.2)">3</text>
<text x="198.1" y="81.2" transform="rotate(-90 198.1 81.2)">4</text>
<text x="114.9" y="85">PWM16</text>
<text x="114.9" y="86.5">PWM17</text>
<text x="114.9" y="89.5">PWM18</text>
<text x="122" y="84.1">PWM15 R</text>
<text x="122" y="85.6">PWM16 G</text>
<text x="122" y="87.2">PWM17 B</text>
<text x="135.3" y="88.7">A_V</text>
<text x="140.3" y="88">A_V</text>
<text x="114.9" y="91.1">PWM19</text>
<text x="114.9" y="92.6">PWM20</text>
<text x="114.9" y="95.6">PWM21</text>
<text x="122" y="90.2">PWM18 R</text>
<text x="122" y="91.7">PWM19 G</text>
<text x="122" y="93.3">PWM20 B</text>
<text x="133.4" y="91.7">B_GND</text>
<text x="140.3" y="91.1">B_GND</text>
<text x="114.9" y="97.2">PWM22</text>
<text x="114.9" y="98.7">PWM23</text>
<text x="122" y="96.3">PWM21 R</text>
<text x="122" y="97.8">PWM22 G</text>
<text x="122" y="99.3">PWM23 B</text>
<text x="130.2" y="99" transform="rotate(-90 130.2 99)">B_DOUT</text>
<text x="129.6" y="106.7" transform="rotate(-90 129.6 106.7)">B_DOUT</text>
<text x="20.4" y="113.9">P$17</text>
<text x="30.5" y="112.7" transform="rotate(-90 30.5 112.7)">P$23</text>
<text x="33.6" y="112.7" transform="rotate(-90 33.6 112.7)">P$22</text>
<text x="36.6" y="112.7" transform="rotate(-90 36.6 112.7)">P$21</text>
<text x="67.6" y="113.9">P$17</text>
<text x="77.7" y="112.7" transform="rotate(-90 77.7 112.7)">P$23</text>
<text x="80.8" y="112.7" transform="rotate(-90 80.8 112.7)">P$22</text>
<text x="83.8" y="112.7" transform="rotate(-90 83.8 112.7)">P$21</text>
<text x="129.6" y="112.7" transform="rotate(-90 129.6 112.7)">A_DIN</text>
<text x="26" y="114.6">CAT</text>
<text x="31.2" y="117.8" transform="rotate(-90 31.2 117.8)">A_R</text>
<text x="34.2" y="117.9" transform="rotate(-90 34.2 117.9)">A_G</text>
<text x="37.3" y="117.8" transform="rotate(-90 37.3 117.8)">A_B</text>
<text x="73.3" y="114.6">CAT</text>
<text x="78.4" y="117.8" transform="rotate(-90 78.4 117.8)">A_R</text>
<text x="81.5" y="117.9" transform="rotate(-90 81.5 117.9)">A_G</text>
<text x="84.5" y="117.8" transform="rotate(-90 84.5 117.8)">A_B</text>
<text x="114.9" y="117">PWM01</text>
<text x="114.9" y="118.5">PWM02</text>
<text x="114.9" y="115.4">PWM00</text>
<text x="122" y="117.6">PWM01 G</text>
<text x="122" y="119.2">PWM02 B</text>
<text x="122" y="116.1">PWM00 R</text>
<text x="130.2" y="119.2" transform="rotate(-90 130.2 119.2)">A_DIN</text>
<text x="178.3" y="115.8" transform="rotate(-90 178.3 115.8)">IO_0</text>
<text x="181.4" y="115.8" transform="rotate(-90 181.4 115.8)">IO_1</text>
<text x="184.4" y="115.8" transform="rotate(-90 184.4 115.8)">IO_2</text>
<text x="187.5" y="115.8" transform="rotate(-90 187.5 115.8)">IO_3</text>
<text x="190.5" y="115.8" transform="rotate(-90 190.5 115.8)">IO_4</text>
<text x="20.4" y="123.1">P$13</text>
<text x="20.4" y="120">P$14</text>
<text x="26" y="123.7">F_G</text>
<text x="26" y="120.7">F_R</text>
<text x="39.2" y="123.7">B_G</text>
<text x="39.2" y="120.7">B_R</text>
<text x="44.3" y="123.1">P$16</text>
<text x="44.3" y="120">P$25</text>
<text x="67.6" y="123.1">P$13</text>
<text x="67.6" y="120">P$14</text>
<text x="73.3" y="123.7">F_G</text>
<text x="73.3" y="120.7">F_R</text>
<text x="86.4" y="123.7">B_G</text>
<text x="86.5" y="120.7">B_R</text>
<text x="91.6" y="123.1">P$16</text>
<text x="91.6" y="120">P$25</text>
<text x="114.9" y="121.5">PWM03</text>
<text x="114.9" y="123.1">PWM04</text>
<text x="114.9" y="124.6">PWM05</text>
<text x="122" y="122.2">PWM03 R</text>
<text x="122" y="123.7">PWM04 G</text>
<text x="122" y="125.2">PWM05 B</text>
<text x="133.9" y="123.7">B_LAT</text>
<text x="140.3" y="123.1">B_LAT</text>
<text x="179" y="121.4" transform="rotate(-90 179 121.4)">IO_0</text>
<text x="182" y="121.4" transform="rotate(-90 182 121.4)">IO_1</text>
<text x="185.1" y="121.4" transform="rotate(-90 185.1 121.4)">IO_2</text>
<text x="188.1" y="121.4" transform="rotate(-90 188.1 121.4)">IO_3</text>
<text x="191.2" y="121.4" transform="rotate(-90 191.2 121.4)">IO_4</text>
<text x="20.4" y="126.1">P$18</text>
<text x="26" y="126.8">F_B</text>
<text x="31.2" y="131" transform="rotate(-90 31.2 131)">G_R</text>
<text x="34.2" y="131" transform="rotate(-90 34.2 131)">G_G</text>
<text x="37.3" y="131" transform="rotate(-90 37.3 131)">G_B</text>
<text x="39.3" y="126.8">B_B</text>
<text x="44.3" y="126.1">P$24</text>
<text x="67.6" y="126.1">P$18</text>
<text x="73.3" y="126.8">F_B</text>
<text x="78.4" y="131" transform="rotate(-90 78.4 131)">G_R</text>
<text x="81.5" y="131" transform="rotate(-90 81.5 131)">G_G</text>
<text x="84.5" y="131" transform="rotate(-90 84.5 131)">G_B</text>
<text x="86.5" y="126.8">B_B</text>
<text x="91.6" y="126.1">P$24</text>
<text x="114.9" y="127.6">PWM06</text>
<text x="114.9" y="129.1">PWM07</text>
<text x="114.9" y="130.7">PWM08</text>
<text x="122" y="128.3">PWM06 R</text>
<text x="122" y="129.8">PWM07 G</text>
<text x="122" y="131.3">PWM08 B</text>
<text x="133.9" y="129.8">B_CLK</text>
<text x="134.4" y="126.8">B_OE</text>
<text x="140.3" y="129.1">B_CLK</text>
<text x="140.3" y="126.1">B_OE</text>
<text x="179" y="128" transform="rotate(-90 179 128)">BAT</text>
<text x="182" y="128" transform="rotate(-90 182 128)">USB</text>
<text x="185.1" y="128" transform="rotate(-90 185.1 128)">5V</text>
<text x="188.1" y="128" transform="rotate(-90 188.1 128)">RST</text>
<text x="191.2" y="128" transform="rotate(-90 191.2 128)">GND</text>
<text x="20.4" y="136.8">P$10</text>
<text x="26" y="137.4">E_R</text>
<text x="30.5" y="136.6" transform="rotate(-90 30.5 136.6)">P$20</text>
<text x="33.6" y="136.6" transform="rotate(-90 33.6 136.6)">P$15</text>
<text x="36.6" y="136.6" transform="rotate(-90 36.6 136.6)">P$19</text>
<text x="39.2" y="137.4">C_R</text>
<text x="44.3" y="136.8">P$6</text>
<text x="67.6" y="136.8">P$10</text>
<text x="73.3" y="137.4">E_R</text>
<text x="77.7" y="136.6" transform="rotate(-90 77.7 136.6)">P$20</text>
<text x="80.8" y="136.6" transform="rotate(-90 80.8 136.6)">P$15</text>
<text x="83.8" y="136.6" transform="rotate(-90 83.8 136.6)">P$19</text>
<text x="86.5" y="137.4">C_R</text>
<text x="91.6" y="136.8">P$6</text>
<text x="114.9" y="133.7">PWM09</text>
<text x="114.9" y="135.2">PWM10</text>
<text x="114.9" y="136.8">PWM11</text>
<text x="122" y="134.4">PWM09 R</text>
<text x="122" y="135.9">PWM10 G</text>
<text x="122" y="137.4">PWM11 B</text>
<text x="178.3" y="133.1" transform="rotate(-90 178.3 133.1)">BAT</text>
<text x="181.4" y="133.1" transform="rotate(-90 181.4 133.1)">USB</text>
<text x="184.4" y="132.2" transform="rotate(-90 184.4 132.2)">5V</text>
<text x="187.5" y="133" transform="rotate(-90 187.5 133)">RST</text>
<text x="190.5" y="133.4" transform="rotate(-90 190.5 133.4)">GND</text>
<text x="21.1" y="139.8">P$1</text>
<text x="21.1" y="142.9">P$9</text>
<text x="26" y="140.5">E_G</text>
<text x="26" y="143.5">E_B</text>
<text x="39.2" y="140.5">C_G</text>
<text x="39.3" y="143.5">C_B</text>
<text x="44.3" y="142.9">P$5</text>
<text x="44.3" y="139.8">P$11</text>
<text x="68.3" y="139.8">P$1</text>
<text x="68.3" y="142.9">P$9</text>
<text x="73.3" y="140.5">E_G</text>
<text x="73.3" y="143.5">E_B</text>
<text x="86.4" y="140.5">C_G</text>
<text x="86.5" y="143.5">C_B</text>
<text x="91.6" y="142.9">P$5</text>
<text x="91.6" y="139.8">P$11</text>
<text x="114.9" y="139.8">PWM12</text>
<text x="114.9" y="141.3">PWM13</text>
<text x="114.9" y="142.9">PWM14</text>
<text x="122" y="140.5">PWM12 R</text>
<text x="122" y="142">PWM13 G</text>
<text x="122" y="143.5">PWM14 B</text>
<text x="31.2" y="147.8" transform="rotate(-90 31.2 147.8)">D_R</text>
<text x="34.2" y="147.8" transform="rotate(-90 34.2 147.8)">D_G</text>
<text x="37.3" y="147.8" transform="rotate(-90 37.3 147.8)">D_B</text>
<text x="78.4" y="147.8" transform="rotate(-90 78.4 147.8)">D_R</text>
<text x="81.5" y="147.8" transform="rotate(-90 81.5 147.8)">D_G</text>
<text x="84.5" y="147.8" transform="rotate(-90 84.5 147.8)">D_B</text>
<text x="114.9" y="145.9">PWM15</text>
<text x="114.9" y="147.4">PWM16</text>
<text x="114.9" y="149">PWM17</text>
<text x="122" y="146.6">PWM15 R</text>
<text x="122" y="148.1">PWM16 G</text>
<text x="122" y="149.6">PWM17 B</text>
<text x="30.5" y="152.7" transform="rotate(-90 30.5 152.7)">P$4</text>
<text x="33.6" y="152.7" transform="rotate(-90 33.6 152.7)">P$3</text>
<text x="36.6" y="152.7" transform="rotate(-90 36.6 152.7)">P$2</text>
<text x="77.7" y="152.7" transform="rotate(-90 77.7 152.7)">P$4</text>
<text x="80.8" y="152.7" transform="rotate(-90 80.8 152.7)">P$3</text>
<text x="83.8" y="152.7" transform="rotate(-90 83.8 152.7)">P$2</text>
<text x="114.9" y="152">PWM18</text>
<text x="114.9" y="153.5">PWM19</text>
<text x="114.9" y="155">PWM20</text>
<text x="122" y="152.7">PWM18 R</text>
<text x="122" y="154.2">PWM19 G</text>
<text x="122" y="155.7">PWM20 B</text>
<text x="133.4" y="154.2">B_GND</text>
<text x="135.3" y="151.1">A_V</text>
<text x="140.3" y="150.5">A_V</text>
<text x="140.3" y="153.5">B_GND</text>
<text x="114.9" y="158.1">PWM21</text>
<text x="114.9" y="159.6">PWM22</text>
<text x="114.9" y="161.1">PWM23</text>
<text x="122" y="158.8">PWM21 R</text>
<text x="122" y="160.3">PWM22 G</text>
<text x="122" y="161.8">PWM23 B</text>
<text x="130.2" y="161.5" transform="rotate(-90 130.2 161.5)">B_DOUT</text>
<text x="129.6" y="169.1" transform="rotate(-90 129.6 169.1)">B_DOUT</text>
<text x="20.4" y="177.9">P$17</text>
<text x="26" y="178.6">CAT</text>
<text x="30.5" y="176.7" transform="rotate(-90 30.5 176.7)">P$23</text>
<text x="33.6" y="176.7" transform="rotate(-90 33.6 176.7)">P$22</text>
<text x="36.6" y="176.7" transform="rotate(-90 36.6 176.7)">P$21</text>
<text x="67.6" y="177.9">P$17</text>
<text x="73.3" y="178.6">CAT</text>
<text x="77.7" y="176.7" transform="rotate(-90 77.7 176.7)">P$23</text>
<text x="80.8" y="176.7" transform="rotate(-90 80.8 176.7)">P$22</text>
<text x="83.8" y="176.7" transform="rotate(-90 83.8 176.7)">P$21</text>
<text x="114.9" y="179.4">PWM01</text>
<text x="114.9" y="177.9">PWM00</text>
<text x="122" y="178.6">PWM00 R</text>
<text x="129.6" y="175.2" transform="rotate(-90 129.6 175.2)">A_DIN</text>
<text x="20.4" y="184">P$14</text>
<text x="26" y="184.7">F_R</text>
<text x="31.2" y="181.8" transform="rotate(-90 31.2 181.8)">A_R</text>
<text x="34.2" y="181.9" transform="rotate(-90 34.2 181.9)">A_G</text>
<text x="37.3" y="181.8" transform="rotate(-90 37.3 181.8)">A_B</text>
<text x="39.2" y="184.7">B_R</text>
<text x="44.3" y="184">P$25</text>
<text x="67.6" y="184">P$14</text>
<text x="73.3" y="184.7">F_R</text>
<text x="78.4" y="181.8" transform="rotate(-90 78.4 181.8)">A_R</text>
<text x="81.5" y="181.9" transform="rotate(-90 81.5 181.9)">A_G</text>
<text x="84.5" y="181.8" transform="rotate(-90 84.5 181.8)">A_B</text>
<text x="86.5" y="184.7">B_R</text>
<text x="91.6" y="184">P$25</text>
<text x="114.9" y="180.9">PWM02</text>
<text x="114.9" y="184">PWM03</text>
<text x="114.9" y="185.5">PWM04</text>
<text x="122" y="180.1">PWM01 G</text>
<text x="122" y="181.6">PWM02 B</text>
<text x="122" y="184.7">PWM03 R</text>
<text x="130.2" y="181.7" transform="rotate(-90 130.2 181.7)">A_DIN</text>
<text x="140.3" y="185.5">B_LAT</text>
<text x="20.4" y="187">P$13</text>
<text x="20.4" y="190.1">P$18</text>
<text x="26" y="187.7">F_G</text>
<text x="26" y="190.8">F_B</text>
<text x="39.2" y="187.7">B_G</text>
<text x="39.3" y="190.8">B_B</text>
<text x="44.3" y="187">P$16</text>
<text x="44.3" y="190.1">P$24</text>
<text x="67.6" y="187">P$13</text>
<text x="67.6" y="190.1">P$18</text>
<text x="73.3" y="187.7">F_G</text>
<text x="73.3" y="190.8">F_B</text>
<text x="86.4" y="187.7">B_G</text>
<text x="86.5" y="190.8">B_B</text>
<text x="91.6" y="187">P$16</text>
<text x="91.6" y="190.1">P$24</text>
<text x="114.9" y="187">PWM05</text>
<text x="114.9" y="190.1">PWM06</text>
<text x="114.9" y="191.6">PWM07</text>
<text x="122" y="186.2">PWM04 G</text>
<text x="122" y="187.7">PWM05 B</text>
<text x="122" y="190.8">PWM06 R</text>
<text x="133.9" y="186.2">B_LAT</text>
<text x="134.4" y="189.2">B_OE</text>
<text x="140.3" y="191.6">B_CLK</text>
<text x="140.3" y="188.6">B_OE</text>
<text x="31.2" y="195" transform="rotate(-90 31.2 195)">G_R</text>
<text x="34.2" y="195" transform="rotate(-90 34.2 195)">G_G</text>
<text x="37.3" y="195" transform="rotate(-90 37.3 195)">G_B</text>
<text x="78.4" y="195" transform="rotate(-90 78.4 195)">G_R</text>
<text x="81.5" y="195" transform="rotate(-90 81.5 195)">G_G</text>
<text x="84.5" y="195" transform="rotate(-90 84.5 195)">G_B</text>
<text x="114.9" y="193.1">PWM08</text>
<text x="114.9" y="196.2">PWM09</text>
<text x="114.9" y="197.7">PWM10</text>
<text x="122" y="192.3">PWM07 G</text>
<text x="122" y="193.8">PWM08 B</text>
<text x="122" y="196.9">PWM09 R</text>
<text x="133.9" y="192.3">B_CLK</text>
<text x="20.4" y="200.8">P$10</text>
<text x="21.1" y="203.8">P$1</text>
<text x="26" y="201.4">E_R</text>
<text x="30.5" y="200.6" transform="rotate(-90 30.5 200.6)">P$20</text>
<text x="33.6" y="200.6" transform="rotate(-90 33.6 200.6)">P$15</text>
<text x="36.6" y="200.6" transform="rotate(-90 36.6 200.6)">P$19</text>
<text x="39.2" y="201.4">C_R</text>
<text x="44.3" y="200.8">P$6</text>
<text x="44.3" y="203.8">P$11</text>
<text x="67.6" y="200.8">P$10</text>
<text x="68.3" y="203.8">P$1</text>
<text x="73.3" y="201.4">E_R</text>
<text x="77.7" y="200.6" transform="rotate(-90 77.7 200.6)">P$20</text>
<text x="80.8" y="200.6" transform="rotate(-90 80.8 200.6)">P$15</text>
<text x="83.8" y="200.6" transform="rotate(-90 83.8 200.6)">P$19</text>
<text x="86.5" y="201.4">C_R</text>
<text x="91.6" y="200.8">P$6</text>
<text x="91.6" y="203.8">P$11</text>
<text x="114.9" y="199.2">PWM11</text>
<text x="114.9" y="202.3">PWM12</text>
<text x="114.9" y="203.8">PWM13</text>
<text x="122" y="198.4">PWM10 G</text>
<text x="122" y="199.9">PWM11 B</text>
<text x="122" y="202.9">PWM12 R</text>
<text x="21.1" y="206.8">P$9</text>
<text x="26" y="204.5">E_G</text>
<text x="26" y="207.5">E_B</text>
<text x="39.2" y="204.5">C_G</text>
<text x="39.3" y="207.5">C_B</text>
<text x="44.3" y="206.8">P$5</text>
<text x="68.3" y="206.8">P$9</text>
<text x="73.3" y="204.5">E_G</text>
<text x="73.3" y="207.5">E_B</text>
<text x="86.4" y="204.5">C_G</text>
<text x="86.5" y="207.5">C_B</text>
<text x="91.6" y="206.8">P$5</text>
<text x="114.9" y="205.3">PWM14</text>
<text x="114.9" y="208.4">PWM15</text>
<text x="114.9" y="209.9">PWM16</text>
<text x="122" y="204.5">PWM13 G</text>
<text x="122" y="206">PWM14 B</text>
<text x="122" y="209">PWM15 R</text>
<text x="31.2" y="211.8" transform="rotate(-90 31.2 211.8)">D_R</text>
<text x="34.2" y="211.8" transform="rotate(-90 34.2 211.8)">D_G</text>
<text x="37.3" y="211.8" transform="rotate(-90 37.3 211.8)">D_B</text>
<text x="78.4" y="211.8" transform="rotate(-90 78.4 211.8)">D_R</text>
<text x="81.5" y="211.8" transform="rotate(-90 81.5 211.8)">D_G</text>
<text x="84.5" y="211.8" transform="rotate(-90 84.5 211.8)">D_B</text>
<text x="114.9" y="211.4">PWM17</text>
<text x="114.9" y="214.5">PWM18</text>
<text x="114.9" y="216">PWM19</text>
<text x="122" y="210.6">PWM16 G</text>
<text x="122" y="212.1">PWM17 B</text>
<text x="122" y="215.1">PWM18 R</text>
<text x="135.3" y="213.6">A_V</text>
<text x="140.3" y="212.9">A_V</text>
<text x="140.3" y="216">B_GND</text>
<text x="30.5" y="216.7" transform="rotate(-90 30.5 216.7)">P$4</text>
<text x="33.6" y="216.7" transform="rotate(-90 33.6 216.7)">P$3</text>
<text x="36.6" y="216.7" transform="rotate(-90 36.6 216.7)">P$2</text>
<text x="77.7" y="216.7" transform="rotate(-90 77.7 216.7)">P$4</text>
<text x="80.8" y="216.7" transform="rotate(-90 80.8 216.7)">P$3</text>
<text x="83.8" y="216.7" transform="rotate(-90 83.8 216.7)">P$2</text>
<text x="114.9" y="217.5">PWM20</text>
<text x="114.9" y="220.6">PWM21</text>
<text x="122" y="216.7">PWM19 G</text>
<text x="122" y="218.2">PWM20 B</text>
<text x="122" y="221.2">PWM21 R</text>
<text x="133.4" y="216.7">B_GND</text>
<text x="114.9" y="222.1">PWM22</text>
<text x="114.9" y="223.6">PWM23</text>
<text x="122" y="222.8">PWM22 G</text>
<text x="122" y="224.3">PWM23 B</text>
<text x="130.2" y="223.9" transform="rotate(-90 130.2 223.9)">B_DOUT</text>
<text x="129.6" y="231.6" transform="rotate(-90 129.6 231.6)">B_DOUT</text>
</g>
<g font-size="1.1" fill="#800000">
<text x="26.5" y="111.1">S4</text>
<text x="73.7" y="111.1">S3</text>
<text x="26.5" y="175.1">S2</text>
<text x="73.7" y="175.1">S1</text>
</g>
</svg>
